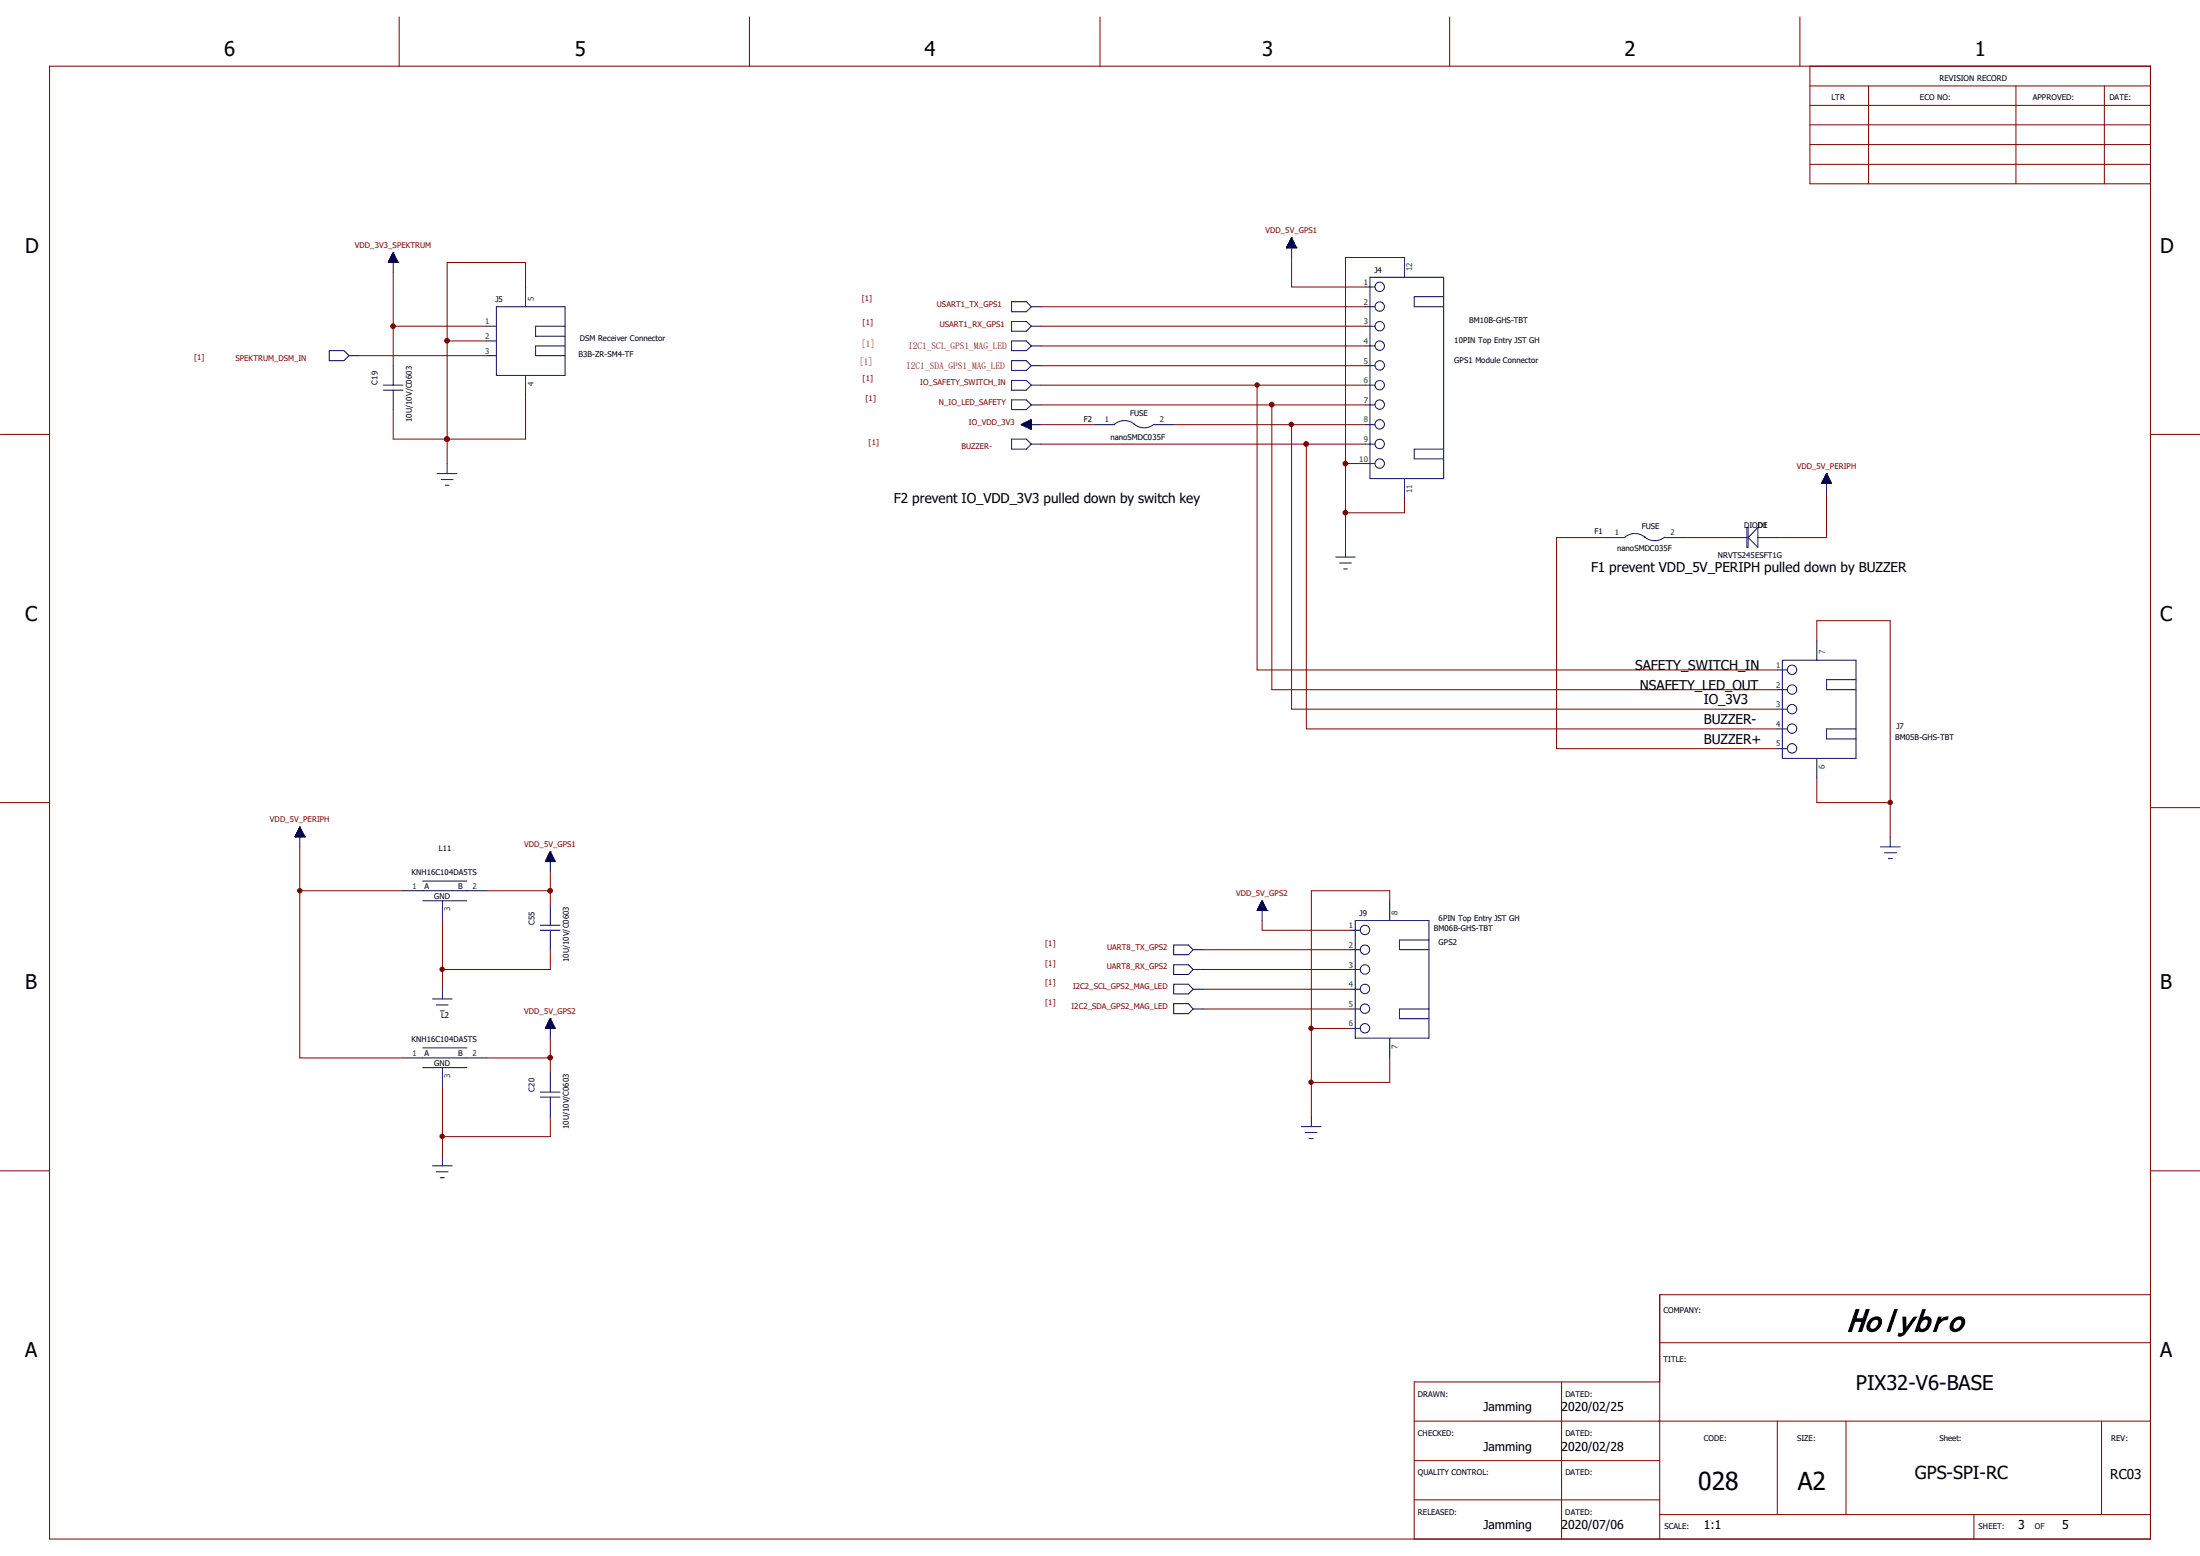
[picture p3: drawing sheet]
<svg xmlns="http://www.w3.org/2000/svg" width="297mm" height="210mm" viewBox="0 0 297 210" stroke-linecap="round" stroke-linejoin="round" font-family="sans-serif">
<g fill="none" stroke="#000080" stroke-width=".14">
<path d="M52.5 35.4h1.2M52.5 35.3v.1M52.5 35.3h1.2M52.5 35.2v.2M52.5 35.2h1.1M52.5 35.1v.3M52.6 35.1h1M52.7 35h.8v.4M52.7 34.9h.7M52.7 34.8v.6M52.7 34.8h.7v.6M52.7 34.7v.7"/>
<path d="M52.8 34.7h.6M52.8 34.7h.5M52.8 34.6v.8M52.8 34.6h.5M52.9 34.5h.4M52.9 34.5v.9M53 34.3h.2v1.1M53 34.2v1.2M53 34.3h.2M53 34.2h.1M53 34.2h.1v1.2M53.1 34.1h.1"/>
<path d="M53.1 34.1v2.6M53.1 34.1l.7 1.3h-1.4zM53.2 34.4h-.3v1M53.3 34.4v1M53.3 34.5v.9M53.3 34.6v.8M53.5 34.9h-.8v.5M53.5 35h-.9v.4M53.6 35.1v.3M53.7 35.3v.1M71 38.7v2.7M173.7 33.4h.1"/>
<path d="M173.7 33.4h1.3M173.7 33.4v-.1h1.3v.1M173.8 33.3h1.1M173.8 33.2h1.1v.2M173.8 33.2v.2M173.8 33.2h1.1M173.9 33.4v-.3h1v.3M173.9 33.1h.9M173.9 33h.9v.4M173.9 33v.4M173.9 33h.9M174 32.9h.8v.5"/>
<path d="M174 32.9h.8M174 32.9v.5M174 32.8h.7v.6M174 32.7h.7M174 32.8v.6M174.1 32.7h.6v.7M174.1 32.6v.8M174.1 32.6h.5M174.1 32.6h.5v.8M174.2 32.6h.4M174.2 32.5h.3v.9M174.2 32.4v1"/>
<path d="M174.2 32.4h.3M174.2 32.4h.3v1M174.3 32.3h.1v1.1M174.3 32.2h.1M174.3 32.1v1.3M174.4 32.1h.1M174.4 32.1v2.7M174.4 32.1l-.7 1.3M174.4 32.1l.6 1.3M174.4 32.2h-.1v1.2M174.5 32.3h-.3v1.1M175 33.4h.1"/>
<path d="M184.3 38.7h1.3M185 37.4h9.9v27.2h-9.9zM189.6 34.8v2.6M44.4 47.3h2l.7 .7-.7 .7h-2zM47.1 48h1.3M51.7 52h2.7M51.7 52.7h2.7M53.1 49.4v2.6M53.1 52.7v2.6M65.7 44h1.3M65.7 48h1.3M65.7 46h1.3"/>
<path d="M67 41.4h9.3v9.3h-9.3zM71 50.7v2.6M76.3 44h-4v1.4h4M76.3 46.7h-4v1.3h4M136.6 59.3h2l.6 .6-.6 .7h-2zM136.6 46h2l.6 .7-.6 .6h-2zM136.6 51.4h2l.6 .6-.6 .7h-2zM136.6 40.7h2l.6 .7-.6 .7h-2zM136.6 43.4h2l.6 .6-.6 .7h-2zM136.6 48.7h2l.6 .7-.6 .6h-2zM136.6 54h2l.6 .7-.6 .6h-2zM137.9 57.3h.1"/>
<path d="M137.9 57.3h2.6M137.9 57.3l1.3 .7M137.9 57.3l1.3-.7v1.4M138 57.4h1.2M138 57.3h.1M138.1 57.4h1.1M138.1 57.2v.2M138.2 57.2v.2h1M138.3 57.1v.4h.9M138.4 57.6h.8M138.4 57.1v.4M138.5 57.6h.7"/>
<path d="M138.5 57v.6M138.6 57.7h.6M138.6 56.9v.7M138.7 56.9v.8h.5M138.8 56.9v.8M138.9 56.8v1M138.9 57.8h.3M139 56.7v1.2h.2M139.1 56.7v1.2M139.2 41.4h1.3M139.2 44h1.3M139.2 46.7h1.3"/>
<path d="M139.2 49.4h1.3M139.2 52h1.3M139.2 54.7h1.3M139.2 59.9h1.3M139.2 56.7h-.1v1.3h.1M139.2 56.8h-.3v1h.3M139.2 57.2h-1.2v.2M139.2 57.2h-1.1v.2M139.2 57.1h-1v.3M139.2 57.1h-.9v.4M139.2 57h-.8v.6M139.2 57h-.7v.6"/>
<path d="M139.2 56.9h-.6v.8M139.2 56.9h-.4v.8M139.2 56.8h-.2v1M139.2 56.7h-.1v1.2M147.9 57.3h2.6M150.5 57.3a1.95 1.95 0 0 1 2.6 0M155.8 57.3a2.07 2.07 0 0 1-2.7 0h.1M155.8 57.3h2.7M184.3 41.4h1.3M184.3 44h1.3M184.3 46.7h1.3M184.3 49.4h1.3"/>
<path d="M184.3 52h1.3M184.3 54.7h1.3M184.3 57.3h1.3M184.3 59.9h1.3M194.9 40h-4v1.4h4M59 63.9h2.7M59.6 64.7h1.6M60.1 65.5h.5M60.4 62.6v1.3M180.3 75.2h2.7M180.8 76h1.7M181.4 76.8h.5"/>
<path d="M181.7 73.9v1.3M184.3 62.6h1.3M189.6 64.6v2.6M194.9 60.6h-4v1.3h4M216.8 72.6h2.6M219.4 72.5a1.95 1.95 0 0 1 2.6 .1M224.7 72.6h2.7M224.7 72.5a2.07 2.07 0 0 1-2.6 0M233.3 72.6h2.7M235.8 71.2h.2v2.7h-.2zM237.3 72.6h2.6M237.3 71.2v2.7l-1.3-1.3z"/>
<path d="M246 65.2h1.2M246 65.1h1.2v.1M246 65.1v.1M246 65h1.1M246 65h1.1v.2M246 64.9v.3M246.1 64.9h1M246.1 65.2v-.3h1v.3M246.1 64.8h1M246.2 64.8h.8v.4M246.2 64.7h.8v.5M246.2 64.6v.6"/>
<path d="M246.3 64.6h.6M246.3 64.6h.6v.6M246.3 64.5h.6v.7M246.3 64.4v.8M246.4 64.4h.4M246.4 64.3h.4v.9M246.4 64.3v.9M246.4 64.3h.4M246.4 64.2h.4v1M246.4 64.2v1M246.5 64.2h.2M246.5 64.1h.2v1.1"/>
<path d="M246.5 64.1h.1v1.1M246.6 63.9h.1M246.6 63.9v2.7M246.6 63.9l.7 1.3h-1.4zM246.6 64h-.1v1.2M246.7 64.1h-.2v1.1M246.9 64.5h-.6v.7M247 64.7h-.8v.5M239.9 93.1h1.4M239.9 98.4h1.4M239.9 90.4h1.4M239.9 95.7h1.4"/>
<path d="M240.6 89.1h10v13.3h-10zM245.3 86.4v2.7M250.6 91.7h-4v1.4h4M250.6 98.4h-4v1.3h4M39.8 112.9h.1M39.8 112.9h1.3M39.9 112.9h1.2M39.9 112.8v.1M39.9 112.8h1.2M39.9 112.9v-.2h1.2v.2M40 112.7h1M40 112.6h1v.3"/>
<path d="M40 112.6v.3M40 112.6h1M40 112.6h.9v.3M40 112.5h.9M40 112.5v.4M40.1 112.4h.8v.5M40.1 112.4h.8M40.1 112.4v.5M40.1 112.9v-.6h.7v.6M40.2 112.3h.6M40.2 112.2h.6v.7M40.2 112.2v.7"/>
<path d="M40.2 112.2h.5M40.3 112.1h.4v.8M40.3 112.1v.8M40.3 112.1h.4M40.3 112h.4v.9M40.3 112v.9M40.3 112h.3M40.3 111.9h.3v1M40.3 111.8v1.1M40.4 111.8h.2M40.4 111.8h.2v1.1M40.5 111.6h.1"/>
<path d="M40.5 111.6v2.7M40.5 111.6l-.7 1.3M40.5 111.6l.6 1.3M40.5 111.7v1.2M40.6 111.7h-.2v1.2M41.1 112.9h.1M57.1 118.9h5.9M73.7 116.2l1.2 .1M73.7 116.2v.1M73.7 116.2h1.2M73.7 116.1v.2M73.7 116.1h1.1"/>
<path d="M73.7 116h1.1M73.7 116v.3M73.8 116h1M73.8 115.9h1v.4M73.9 115.8h.8M73.9 115.7h.7M73.9 115.7v.6M74 115.7h.6M74 115.6h.6v.7M74 115.5v.8M74 115.6h.6M74 115.5h.5"/>
<path d="M74 115.4v.9M74 115.4h.5M74.1 115.4h.4M74.1 115.3v1M74.1 115.3h.4v1M74.2 115.2h.2M74.2 115.1v1.2M74.2 115.1h.2v1.2M74.2 115.1h.1M74.2 115v1.3M74.3 115h.1M74.3 115v2.6"/>
<path d="M74.3 115l.7 1.3h-1.4zM74.3 115.1v1.2M74.4 115.2h-.3v1.1M74.5 115.4v.9M74.5 115.5v.8M74.6 115.7v.6M74.7 115.8h-.8v.5M74.7 115.9h-.9v.4M74.7 115.8v.5M74.8 116v.3M74.9 116.1v.2M239.9 101h1.4"/>
<path d="M245.3 102.4v2.6M253.9 114.3h2.6M254.4 115.1h1.6M254.9 115.9h.6M255.2 112.9v1.4M54.4 120.2h11.3M57.1 121.6h5.9M58.4 134.8h2.6M58.9 135.6h1.6M59.4 136.4h.6M59.7 121.6v2.6M59.7 133.5v1.3"/>
<path d="M72.9 125.6h2.7M72.9 124.9h2.7M73.7 138.7v.1M73.7 138.8h1.2M73.7 138.6v.2M73.7 138.7h1.2M73.7 138.5v.3M73.7 138.6h1.1M73.8 138.5h1M73.9 138.3h.8v.5M73.9 138.2v.6M73.9 138.3h.7"/>
<path d="M74 138.1v.7M74 138.1h.6v.7M74 138.2h.6v.6M74 138v.8M74 138.1h.6M74 138h.5M74.1 137.8v1M74.1 137.9h.4M74.1 137.8h.4M74.2 137.6v1.2M74.2 137.7h.2v1.1M74.2 137.5v1.3"/>
<path d="M74.2 137.7h.2M74.2 137.6h.1M74.3 137.6v1.2M74.3 137.5h.1M74.3 122.3v2.6M74.3 125.6v2.6M74.3 137.5v2.6M74.3 137.5l.7 1.3h-1.4zM74.4 137.8h-.3v1M74.5 137.8v1M74.5 137.9v.9M74.5 138v.8"/>
<path d="M74.7 138.3h-.8v.5M74.7 138.4h-.9v.4M74.8 138.4v.4M74.8 138.5v.3M74.9 138.6v.2M158.5 127.6h1.9l.7 .6-.7 .7h-1.9zM158.5 130.2h1.9l.7 .7-.7 .6h-1.9zM158.5 132.8h1.9l.7 .7-.7 .7h-1.9zM158.5 135.5h1.9l.7 .7-.7 .6h-1.9zM161.1 128.2h1.3M161.1 136.2h1.3M161.1 130.9h1.3"/>
<path d="M161.1 133.5h1.3M169.7 122.9h.1M169.7 122.9h1.4M169.8 122.9h1.2M169.8 122.7h1.1M169.9 122.6h1v.3M169.9 122.6v.3M169.9 122.6h1M169.9 122.5h.9M169.9 122.5v.4M170 122.5h.8v.4M170 122.4h.8v.5"/>
<path d="M170 122.3v.6M170 122.3h.7M170.1 122.3h.6M170.1 122.2h.6M170.1 122.1h.5M170.1 122.1v.8M170.1 122v.9M170.2 122h.4M170.2 122h.4v.9M170.2 121.9v1M170.2 121.9h.4M170.2 121.9h.3"/>
<path d="M170.2 121.8v1.1M170.3 121.8h.2M170.3 121.8h.2v1.1M170.3 121.7v1.2M170.3 121.7h.1M170.3 121.6v1.3M170.4 121.6h.1M170.4 121.6v2.6M170.4 121.6l-.7 1.3M170.4 121.6l.7 1.3M170.4 121.6v1.3M170.5 121.8v1.1"/>
<path d="M170.6 122v.9M170.7 122.3h-.6v.6M170.7 122.2v.7M170.7 122.3v.6M170.9 122.6h-1.1v.3M170.9 122.7v.2M171 122.8h-1.2v.1M171 122.8v.1M171.1 122.9h.1M182.3 125.6h1.3M182.3 128.2h1.3M182.3 136.2h1.3"/>
<path d="M182.3 130.9h1.3M182.3 133.5h1.3M182.3 138.8h1.3M183 124.2h9.9v15.9h-9.9zM187.6 121.6v2.6M192.9 126.9h-4v1.3h4M192.9 136.2h-4v1.3h4M54.4 142.8h11.3M57.1 144.1h5.9M57.1 141.4h5.9M58.4 157.4h2.6M58.9 158.2h1.6"/>
<path d="M59.4 159h.6M59.7 144.1v2.7M59.7 156v1.4M72.9 148.1h2.7M72.9 147.4h2.7M74.3 144.8v2.6M74.3 148.1v2.6M175.7 152.1h2.7M176.2 152.9h1.6M176.7 153.7h.6M177 150.7v1.4M187.6 140.1v2.7"/>
<circle cx="186.3" cy="38.7" r=".64"/>
<circle cx="186.3" cy="41.4" r=".64"/>
<circle cx="186.3" cy="52" r=".64"/>
<circle cx="186.3" cy="59.9" r=".64"/>
<circle cx="186.3" cy="57.3" r=".64"/>
<circle cx="186.3" cy="46.7" r=".64"/>
<circle cx="186.3" cy="49.3" r=".64"/>
<circle cx="186.3" cy="44" r=".64"/>
<circle cx="186.3" cy="54.6" r=".64"/>
<circle cx="186.3" cy="62.6" r=".64"/>
<circle cx="241.9" cy="98.3" r=".64"/>
<circle cx="241.9" cy="90.4" r=".64"/>
<circle cx="241.9" cy="93.1" r=".64"/>
<circle cx="241.9" cy="95.7" r=".64"/>
<circle cx="241.9" cy="101" r=".64"/>
<circle cx="184.3" cy="128.2" r=".64"/>
<circle cx="184.3" cy="130.9" r=".64"/>
<circle cx="184.3" cy="125.5" r=".64"/>
<circle cx="184.3" cy="133.5" r=".64"/>
<circle cx="184.3" cy="138.8" r=".64"/>
<circle cx="184.3" cy="136.1" r=".64"/>
</g>
<g fill="none" stroke="#800000" stroke-width=".14">
<path d="M6.7 8.9h283.6v198.8h-283.6zM53.9 2.3v6.6M101.2 2.3v6.6M148.5 2.3v6.6M195.7 2.3v6.6M243 2.3v6.6M244.3 8.9v15.9h46M244.3 16.8h46M244.3 11.6h46M244.3 14.2h46M244.3 19.5h46M252.3 11.6v13.2"/>
<path d="M272.2 11.6v13.2M284.1 11.6v13.2M53.1 36.7v12.7M71 38.7v-3.3h-10.6v27.2M174.4 34.8v3.9h9.9M189.6 34.8h-7.9v39.1M244.3 22.2h46M0 58.6h6.7M48.4 48h17.3M53.1 44h12.6M60.4 59.3h.1M60.4 46h5.3"/>
<path d="M71 53.3v6h-17.9v-4M140.5 59.9h43.8M140.5 54.7h43.8M140.5 52h43.8M140.5 57.3h7.4M140.5 49.4h43.8M140.5 46.7h43.8M140.5 44h43.8M140.5 41.4h43.8M158.5 57.3h25.8M169.7 52v38.4h70.2M171.7 54.7v38.4h68.2"/>
<path d="M174.4 57.3v38.4h65.5M176.4 59.9v38.5h63.5M290.3 58.6h6.7M181.7 62.6h2.6M189.6 67.2v2h-7.9M216.8 72.6h-6.7v28.4h29.8M227.4 72.6h5.9M246.6 66.6v6h-6.7M245.3 86.4v-2.6h9.9v29.1M0 108.3h6.7M40.5 114.3v28.5h13.9M74.3 117.6v4.7"/>
<path d="M245.3 105v3.3h9.9M290.3 109h6.7M40.5 120.2h13.9M59.7 124.2v9.3M65.7 120.2h8.6M74.3 128.2v2.7h-14.6M162.4 130.9h19.9M162.4 128.2h19.9M162.4 133.5h19.9M162.4 136.2h19.9M170.4 124.2v1.4h11.9M177 138.8h5.3"/>
<path d="M187.6 121.6v-1.4h-10.6v30.5M0 158h6.7M59.7 146.8v9.2M65.7 142.8h8.6M74.3 140.1v4.7M74.3 150.7v2.7h-14.6M187.6 142.8v3.3h-10.6M290.3 158h6.7M290.3 174.8h-66.2v32.9M190.9 191.8h99.4M190.9 197.1h33.2M210.8 186.5v21.2"/>
<path d="M224.1 181.2h66.2M224.1 186.5h-33.2v21.2M239.9 191.8v12.6M249.2 191.8v12.6M283.7 191.8v12.6M190.9 202.4h33.2M224.1 204.4h66.2M266.5 204.4v3.3"/>
</g>
<g fill="#800000" stroke="#800000" stroke-width=".14">
<circle cx="59.7" cy="130.8" r=".3"/>
<circle cx="74.3" cy="120.2" r=".32"/>
<circle cx="181.6" cy="62.6" r=".32"/>
<circle cx="181.6" cy="69.2" r=".32"/>
<circle cx="255.2" cy="108.3" r=".3"/>
<circle cx="60.3" cy="46" r=".32"/>
<circle cx="53.1" cy="44" r=".32"/>
<circle cx="60.3" cy="59.3" r=".32"/>
<circle cx="176.3" cy="59.9" r=".32"/>
<circle cx="174.3" cy="57.3" r=".3"/>
<circle cx="171.7" cy="54.6" r=".32"/>
<circle cx="169.7" cy="52" r=".3"/>
<circle cx="177" cy="146.1" r=".3"/>
<circle cx="177" cy="138.8" r=".3"/>
<circle cx="59.7" cy="153.4" r=".3"/>
<circle cx="74.3" cy="142.7" r=".32"/>
<circle cx="40.5" cy="120.2" r=".3"/>
</g>
<text font-size="4.7" x="249.3" y="179.8">Holybro</text>
<g font-size="3.3">
<text x="229.3" y="201">028</text>
<text x="242.7" y="201">A2</text>
</g>
<g font-size="2.7">
<text x="30.3" y="7.6">6</text>
<text x="77.6" y="7.6">5</text>
<text x="124.8" y="7.6">4</text>
<text x="170.4" y="7.6">3</text>
<text x="219.3" y="7.6">2</text>
<text x="266.6" y="7.6">1</text>
<text x="3.4" y="34.1">D</text>
<text x="291.6" y="34.1">D</text>
<text x="3.4" y="83.8">C</text>
<text x="291.6" y="83.8">C</text>
<text x="3.4" y="133.5">B</text>
<text x="291.6" y="133.5">B</text>
<text x="3.4" y="183.2">A</text>
<text x="291.6" y="183.2">A</text>
<text x="250.5" y="187.6">PIX32-V6-BASE</text>
</g>
<text font-size="2.4" x="258.5" y="199.6">GPS-SPI-RC</text>
<g font-size="1.8">
<text x="120.7" y="67.9">F2 prevent IO_VDD_3V3 pulled down by switch key</text>
<text x="214.8" y="77.2">F1 prevent VDD_5V_PERIPH pulled down by BUZZER</text>
<text x="220.8" y="90.4">SAFETY_SWITCH_IN</text>
<text x="221.4" y="93.1">NSAFETY_LED_OUT</text>
<text x="230" y="95.1">IO_3V3</text>
<text x="230" y="100.4">BUZZER+</text>
<text x="230" y="97.7">BUZZER-</text>
<text x="284.9" y="199.6">RC03</text>
</g>
<g font-size="1.6">
<text x="200.3" y="190.5">Jamming</text>
<text x="210.8" y="190.5">2020/02/25</text>
<text x="200.3" y="195.8">Jamming</text>
<text x="210.8" y="195.8">2020/02/28</text>
<text x="200.3" y="206.4">Jamming</text>
<text x="210.8" y="206.4">2020/07/06</text>
<text x="230" y="206.4">1:1</text>
<text x="272.5" y="206.4">3</text>
<text x="278.4" y="206.4">5</text>
</g>
<g font-size="1.3" fill="#800000">
<text x="116.2" y="46.9">[1]</text>
<text x="122.6" y="47.1">I2C1_SCL_GPS1_MAG_LED</text>
<text x="116" y="49.3">[1]</text>
<text x="122.3" y="49.7">I2C1_SDA_GPS1_MAG_LED</text>
</g>
<g font-size="1.1">
<text x="261.8" y="10.9">REVISION RECORD</text>
<text x="247.3" y="13.5">LTR</text>
<text x="259.2" y="13.5">ECO NO:</text>
<text x="274.4" y="13.5">APPROVED:</text>
<text x="284.8" y="13.5">DATE:</text>
<text x="66.9" y="40.8">J5</text>
<text x="185.5" y="36.8">J4</text>
<text x="78.3" y="46">DSM Receiver Connector</text>
<text x="196.3" y="46.3">10PIN Top Entry JST GH</text>
<text x="198.3" y="43.6">BM10B-GHS-TBT</text>
<text x="51" y="51.9" transform="rotate(-90 51 51.9)">C19</text>
<text x="78.1" y="48.1">B3B-ZR-SM4-TF</text>
<text x="196.3" y="48.9">GPS1 Module Connector</text>
<text x="55.6" y="56.9" transform="rotate(-90 55.6 56.9)">10U/10V/C0603</text>
<text x="146.3" y="56.9">F2</text>
<text x="149.9" y="59.4">nanoSMDC035F</text>
<text x="152.6" y="56.1">FUSE</text>
<text x="221.7" y="71.4">FUSE</text>
<text x="235.5" y="71.2">DIODE</text>
<text x="238" y="71.2">1</text>
<text x="215.3" y="72.1">F1</text>
<text x="218.3" y="74.4">nanoSMDC035F</text>
<text x="231.9" y="75.3">NRVTS245ESFT1G</text>
<text x="255.9" y="99.8">BM05B-GHS-TBT</text>
<text x="256" y="98.4">J7</text>
<text x="55.5" y="118.2">KNH16C104DA5TS</text>
<text x="57.3" y="120">A</text>
<text x="59.3" y="114.8">L11</text>
<text x="61.9" y="120">B</text>
<text x="58.6" y="121.3">GND</text>
<text x="72.2" y="124.8" transform="rotate(-90 72.2 124.8)">C55</text>
<text x="183.6" y="123.7">J9</text>
<text x="193.6" y="125.7">BM06B-GHS-TBT</text>
<text x="194.2" y="124.2">6PIN Top Entry JST GH</text>
<text x="76.8" y="129.8" transform="rotate(-90 76.8 129.8)">10U/10V/C0603</text>
<text x="194.2" y="127.6">GPS2</text>
<text x="59.6" y="137.4">L2</text>
<text x="55.5" y="140.7">KNH16C104DA5TS</text>
<text x="57.3" y="142.5">A</text>
<text x="58.6" y="143.8">GND</text>
<text x="61.9" y="142.5">B</text>
<text x="72.2" y="147.3" transform="rotate(-90 72.2 147.3)">C20</text>
<text x="76.8" y="152.4" transform="rotate(-90 76.8 152.4)">10U/10V/C0603</text>
<text x="224.6" y="177.2">COMPANY:</text>
<text x="224.6" y="183.9">TITLE:</text>
<text x="191.4" y="188.5">DRAWN:</text>
<text x="211.3" y="188.5">DATED:</text>
<text x="191.4" y="193.8">CHECKED:</text>
<text x="211.3" y="193.8">DATED:</text>
<text x="230" y="194.5">CODE:</text>
<text x="242.6" y="194.5">SIZE:</text>
<text x="261.8" y="194.5">Sheet:</text>
<text x="285" y="194.5">REV:</text>
<text x="191.4" y="199.1">QUALITY CONTROL:</text>
<text x="211.3" y="199.1">DATED:</text>
<text x="191.4" y="204.4">RELEASED:</text>
<text x="211.3" y="204.4">DATED:</text>
<text x="224.7" y="206.4">SCALE:</text>
<text x="267.1" y="206.4">SHEET:</text>
<text x="274.7" y="206.4">OF</text>
</g>
<g font-size="1.1" fill="#800000">
<text x="47.9" y="33.4">VDD_3V3_SPEKTRUM</text>
<text x="170.9" y="31.5">VDD_5V_GPS1</text>
<text x="116.3" y="40.6">[1]</text>
<text x="126.5" y="41.4">USART1_TX_GPS1</text>
<text x="116.5" y="43.9">[1]</text>
<text x="126.9" y="44.2">USART1_RX_GPS1</text>
<text x="26.2" y="48.6">[1]</text>
<text x="31.8" y="48.7">SPEKTRUM_DSM_IN</text>
<text x="116.5" y="51.5">[1]</text>
<text x="124.2" y="52">IO_SAFETY_SWITCH_IN</text>
<text x="116.8" y="54.1">[1]</text>
<text x="126.7" y="54.7">N_IO_LED_SAFETY</text>
<text x="130.8" y="57.3">IO_VDD_3V3</text>
<text x="117.3" y="60.1">[1]</text>
<text x="129.8" y="60.6">BUZZER-</text>
<text x="242.6" y="63.3">VDD_5V_PERIPH</text>
<text x="36.4" y="111">VDD_5V_PERIPH</text>
<text x="70.8" y="114.3">VDD_5V_GPS1</text>
<text x="166.9" y="120.9">VDD_5V_GPS2</text>
<text x="141.1" y="127.7">[1]</text>
<text x="141.1" y="130.3">[1]</text>
<text x="149.4" y="130.9">UART8_RX_GPS2</text>
<text x="149.5" y="128.2">UART8_TX_GPS2</text>
<text x="70.8" y="136.8">VDD_5V_GPS2</text>
<text x="141.1" y="133">[1]</text>
<text x="141.1" y="135.6">[1]</text>
<text x="144.7" y="136.2">I2C2_SDA_GPS2_MAG_LED</text>
<text x="144.9" y="133.5">I2C2_SCL_GPS2_MAG_LED</text>
</g>
<g font-size="1.1" fill="#008000">
<text x="72.1" y="40.6" transform="rotate(-90 72.1 40.6)">5</text>
<text x="184.1" y="38.5">1</text>
<text x="184.1" y="41.1">2</text>
<text x="190.7" y="36.6" transform="rotate(-90 190.7 36.6)">12</text>
<text x="65.5" y="43.8">1</text>
<text x="65.5" y="45.8">2</text>
<text x="65.5" y="47.8">3</text>
<text x="184.1" y="43.8">3</text>
<text x="184.1" y="46.4">4</text>
<text x="72.1" y="52.1" transform="rotate(-90 72.1 52.1)">4</text>
<text x="184.1" y="49.1">5</text>
<text x="184.1" y="51.7">6</text>
<text x="149.1" y="57">1</text>
<text x="156.6" y="57">2</text>
<text x="184.1" y="54.4">7</text>
<text x="184.1" y="57">8</text>
<text x="184.1" y="59.7">9</text>
<text x="183.5" y="62.3">10</text>
<text x="190.7" y="66.6" transform="rotate(-90 190.7 66.6)">11</text>
<text x="218" y="72.3">1</text>
<text x="225.5" y="72.3">2</text>
<text x="246.3" y="88.3" transform="rotate(-90 246.3 88.3)">7</text>
<text x="239.8" y="90.2">1</text>
<text x="239.8" y="92.8">2</text>
<text x="239.8" y="95.5">3</text>
<text x="239.8" y="98.1">4</text>
<text x="239.8" y="100.8">5</text>
<text x="246.3" y="103.8" transform="rotate(-90 246.3 103.8)">6</text>
<text x="55.7" y="120">1</text>
<text x="63.8" y="120">2</text>
<text x="60.8" y="123" transform="rotate(-90 60.8 123)">3</text>
<text x="182.1" y="125.3">1</text>
<text x="188.7" y="123.5" transform="rotate(-90 188.7 123.5)">8</text>
<text x="182.1" y="127.9">2</text>
<text x="182.1" y="130.6">3</text>
<text x="182.1" y="133.3">4</text>
<text x="182.1" y="135.9">5</text>
<text x="55.7" y="142.5">1</text>
<text x="63.8" y="142.5">2</text>
<text x="182.1" y="138.5">6</text>
<text x="188.7" y="141.5" transform="rotate(-90 188.7 141.5)">7</text>
<text x="60.8" y="145.5" transform="rotate(-90 60.8 145.5)">3</text>
</g>
</svg>
